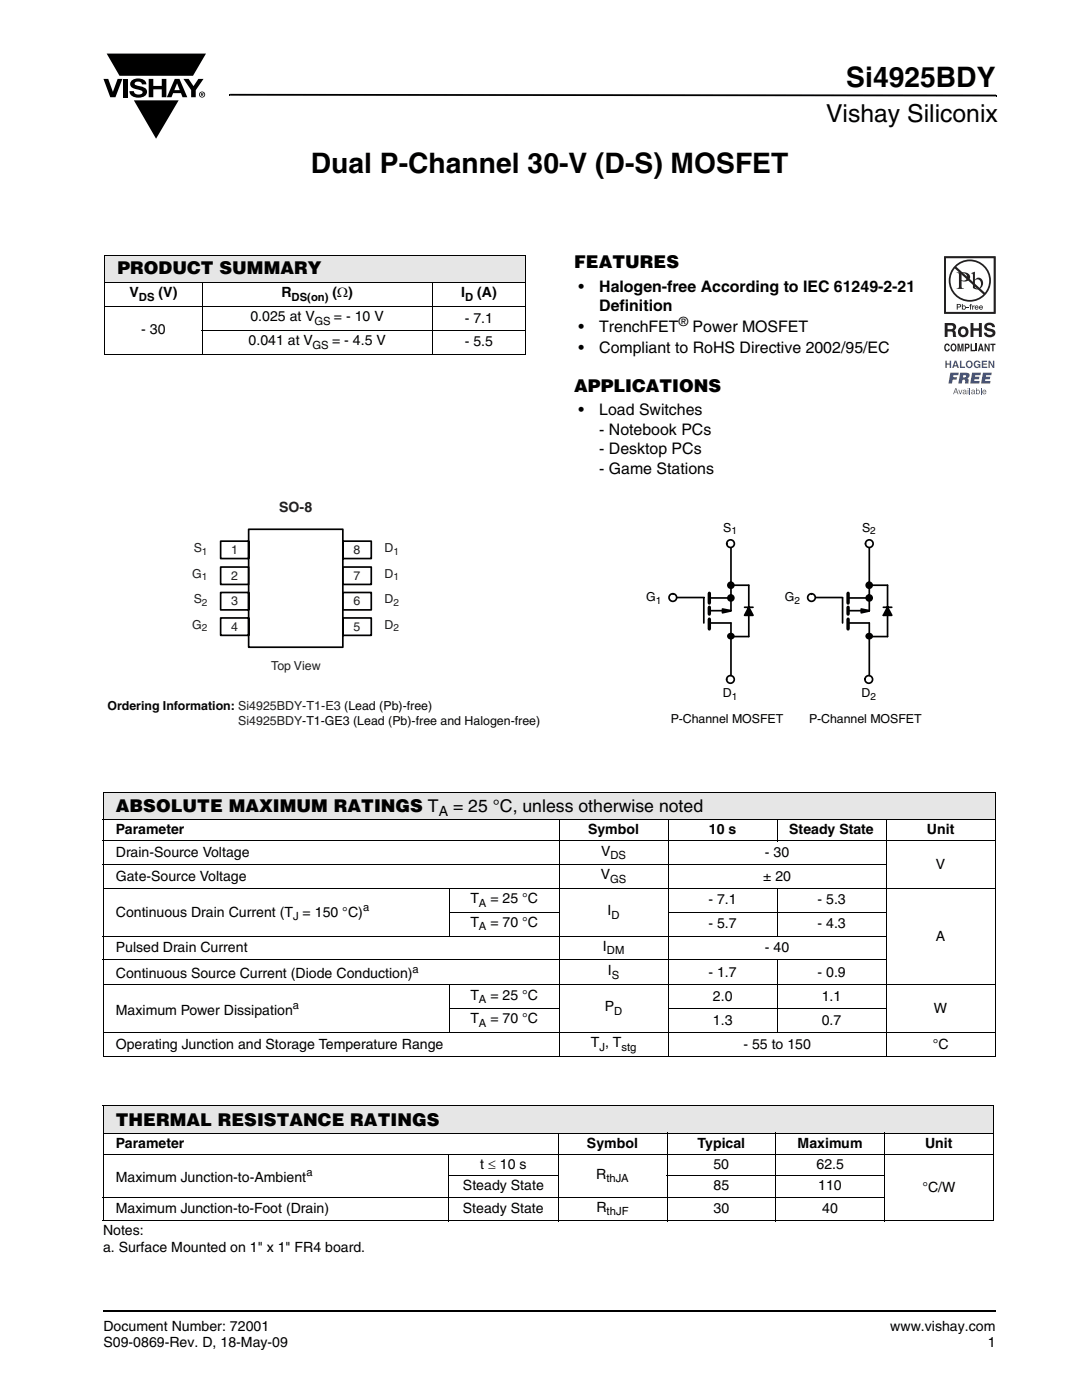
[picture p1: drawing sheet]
<svg xmlns="http://www.w3.org/2000/svg" width="216mm" height="279mm" viewBox="0 0 216 279" stroke-linecap="round" stroke-linejoin="round" font-family="sans-serif">
<g fill="#000">
<path d="M20.6 15.7h1l.9 2.6 1-2.6h.9l-1.4 3.7h-1zM24.6 15.7h.9v3.7h-.9zM26.3 16.1a2.09 2.09 0 0 1 2.8 .3l.1 .4h-.9a.79 .79 0 0 0-.7-.5 .79 .79 0 0 0-.7 .4l.2 .3 1 .3a1.09 1.09 0 0 1 1.2 1 1.09 1.09 0 0 1-1.1 1.1 1.74 1.74 0 0 1-2.4-1.2h.9a.96 .96 0 0 0 .8 .7 .96 .96 0 0 0 1-.5 1.31 1.31 0 0 0-1.3-.6 1.05 1.05 0 0 1-1.1-.5 1.05 1.05 0 0 1 .2-1.2zM29.7 15.7h.9v1.5h1.7v-1.5h.9v3.7h-.9v-1.6h-1.7v1.6h-.9zM36.6 15.7h1l1 1.5 1-1.5h1l-1.5 2.3v1.4h-1v-1.4zM21.3 10.7h19.8l-2.6 4.4h-3.8h-10.9zM45.7 18.7h.2v.4h-.2zM45.9 18.7l152.9 .2v.3l-152.9-.1zM198.8 18.9h.1v.3h-.1zM26.7 20h8.9l-4.5 7.7zM20.5 261.5h.1v.4h-.1z"/>
<path d="M35.3 16.6l.6 1.4h-1.1zM34.9 15.7l-1.6 3.7h.9l.3-.8h1.6l.3 .8h1l-1.6-3.7z"/>
<path d="M40.2 18.6l.2 .1v.1h-.2zM40.1 18.5v.7h.1v-.3l.4 .3-.2-.3 .2-.2-.1-.1z"/>
<path d="M39.9 18.9a.46 .46 0 0 1 .9 0 .46 .46 0 0 1-.9 0zM39.7 18.9a.61 .61 0 0 0 1.2 0 .61 .61 0 0 0-1.2 0z"/>
</g>
<path d="M20.6 261.7h178.2" fill="none" stroke="#000" stroke-width=".36"/>
<path d="M20.9 50.9h84v5.5h-84z" fill="#e6e6e6"/>
<path d="M20.8 50.9h84.1M20.8 56.4h84.1M20.9 51v19.6M40.3 56.3v14.5M86.3 56.3v14.5M104.9 51v19.6M20.8 61.2h84.1M20.8 70.7h84.1M40.2 65.9h64.7" fill="none" stroke="#000" stroke-width=".2"/>
<path d="M21.4 99.7h86.4v45.5h-86.4z" fill="#fff"/>
<path d="M44 113.2h5.6v3.4h-5.6zM44 108h5.6v3.5h-5.6zM44 118.2h5.6v3.5h-5.6zM49.6 105.6h18.8v23.6h-18.8zM68.4 113.2h5.7v3.4h-5.7zM68.4 118.2h5.7v3.5h-5.7zM68.4 108h5.7v3.5h-5.7zM44 123.3h5.6v3.5h-5.6zM68.4 123.3h5.7v3.5h-5.7z" fill="none" stroke="#000" stroke-width=".34"/>
<path d="M128.9 103.8h55v41.1h-55z" fill="#fff"/>
<path d="M141.5 119.3h4.4M145.9 109.3v12.6" fill="none" stroke="#000" stroke-width=".34"/>
<circle cx="145.8" cy="135.6" r=".76" fill="#fff"/>
<g fill="none" stroke="#000" stroke-width=".34">
<path d="M134.9 119.3h5.6M140.4 119.3v5M145.9 116.8h3.5v10.2h-3.5M141.5 121.9h4.4l-1.7-.4v.8l1.5-.3M141.5 124.3h4.4v10.5M148.6 122.8l.8-1.6 .9 1.6h-1.6M148.6 121.2h1.7"/>
<circle cx="145.8" cy="135.6" r=".76"/>
</g>
<path d="M141.5 118.4v2M141.5 121.2v1.4M141.5 123.6v1.9" fill="none" stroke="#000" stroke-width=".68"/>
<path d="M144.2 121.5l1.7 .4-1.7 .4zM149.4 121.2l.9 1.6h-1.6z" fill="#000"/>
<circle cx="134.3" cy="119.3" r=".76" fill="#fff"/>
<circle cx="134.3" cy="119.3" r=".76" fill="none" stroke="#000" stroke-width=".34"/>
<circle cx="145.8" cy="108.5" r=".76" fill="#fff"/>
<g fill="none" stroke="#000" stroke-width=".34">
<path d="M169.2 119.3h4.3M173.5 109.3v12.6"/>
<circle cx="145.8" cy="108.5" r=".76"/>
</g>
<circle cx="173.4" cy="135.6" r=".76" fill="#fff"/>
<g fill="none" stroke="#000" stroke-width=".34">
<path d="M162.5 119.3h5.6M168.1 119.3v5M173.5 116.8h3.6v10.2h-3.6M169.2 121.9h4.3l-1.6-.4v.8l1.5-.3M169.2 124.3h4.3v10.5M176.3 121.2h1.6M177.1 121.2l.8 1.6h-1.6z"/>
<circle cx="173.4" cy="135.6" r=".76"/>
</g>
<path d="M169.2 118.4v2M169.2 121.2v1.4M169.2 123.6v1.9" fill="none" stroke="#000" stroke-width=".68"/>
<path d="M171.9 121.5l1.6 .4-1.6 .4zM177.1 121.2l.8 1.6h-1.6z" fill="#000"/>
<circle cx="161.9" cy="119.3" r=".76" fill="#fff"/>
<circle cx="161.9" cy="119.3" r=".76" fill="none" stroke="#000" stroke-width=".34"/>
<circle cx="173.5" cy="108.5" r=".76" fill="#fff"/>
<g fill="none" stroke="#000" stroke-width=".34">
<circle cx="145.8" cy="116.8" r=".59"/>
<circle cx="145.8" cy="119.3" r=".59"/>
<circle cx="173.4" cy="116.8" r=".59"/>
<circle cx="173.4" cy="119.3" r=".59"/>
<circle cx="173.5" cy="108.5" r=".76"/>
<circle cx="145.8" cy="127" r=".55"/>
<circle cx="173.4" cy="127" r=".55"/>
</g>
<g fill="#000">
<circle cx="145.8" cy="116.8" r=".59"/>
<circle cx="145.8" cy="119.3" r=".59"/>
<circle cx="173.4" cy="116.8" r=".59"/>
<circle cx="173.4" cy="119.3" r=".59"/>
<circle cx="145.8" cy="127" r=".55"/>
<circle cx="173.4" cy="127" r=".55"/>
</g>
<path d="M20.6 158.1h178v5.5h-178z" fill="#e6e6e6"/>
<g fill="none" stroke="#000" stroke-width=".2">
<path d="M20.5 158.1h178.1M20.6 158.2v52.5M198.6 158.2v52.5M20.5 163.6h112.7M20.5 167.8h178.1M20.5 172.6h156.4M20.5 177.3h178.1M89.6 177.2v9.7M111.6 163.5v47.4M133.3 163.5v47.4M133.4 163.6h43.3M155.1 163.5v4.4"/>
<path d="M155.1 177.2v9.7M176.8 163.5v47.4M176.9 163.6h21.7M20.5 186.8h156.4M20.5 191.6h156.4M20.5 196.6h178.1M89.6 182.1h22.1M89.6 196.4v9.7M133.2 182.1h43.7M155.1 191.5v14.6M20.5 206.1h178.1M20.5 210.8h178.1"/>
<path d="M89.6 201.3h22.1M133.2 201.3h43.7"/>
</g>
<path d="M20.6 220.7h177.6v5.5h-177.6z" fill="#e6e6e6"/>
<g fill="none" stroke="#000" stroke-width=".2">
<path d="M20.5 220.7h177.8M20.5 226.2h112.5M20.5 230.4h177.8M20.5 238.9h156.1M20.6 220.8v22.7M89.4 234.7h22.1M89.5 230.3v13.4M111.4 226.1v17.6M133 234.7h43.6M133.1 226.1v17.6M133.2 226.2h43.2M154.8 226.1v17.6"/>
<path d="M176.5 226.1v17.6M176.6 226.2h21.7M198.2 220.8v22.7M20.5 243.6h177.8"/>
</g>
<g fill="#fff">
<path d="M184.8 51.2h13.8v30.4h-13.8z"/>
<path d="M188.4 51.2h10.2v27.5h-10.2z"/>
</g>
<path d="M188.7 51.5h9.6v10.8h-9.6zM188.4 51.2v11.4h10.3v-11.4z" fill="#201d1e"/>
<g fill="#3853a3">
<path d="M188.6 72h.3v.5h.6v-.5h.3v1.4h-.3v-.6h-.6v.6h-.3z"/>
<path d="M191.5 72h.3v1.2h.8v.2h-1.1z"/>
<path d="M194.4 72.2a.68 .68 0 0 1 1.2 .2l-.8-.1a.55 .55 0 0 0-.2 .5 .55 .55 0 0 0 .4 .4l.4-.3h-.4v-.2h.6v.7h-.2v-.2a.71 .71 0 0 1-1 0 .71 .71 0 0 1 0-1z"/>
<path d="M195.9 72h1.1v.2h-.8v.3h.7v.3h-.7v.4h.8v.2h-1.1z"/>
<path d="M197.2 72h.3l.6 1v-1h.3v1.4h-.3l-.6-1v1h-.3z"/>
<path d="M189.6 74.4h1.7l-.1 .5h-.9l-.1 .4h.8l-.1 .5h-.8l-.1 .7h-.7z"/>
<path d="M194 74.4h1.7l-.1 .5h-1l-.1 .3h.9l-.1 .5h-.9v.3h1.1l-.1 .5h-1.8z"/>
<path d="M196.1 74.4h1.8l-.1 .5h-1l-.1 .3h.9l-.1 .5h-.9v.3h1v.5h-1.8z"/>
<path d="M191.2 77.8h.2l.2 .7 .3-.7h.1l-.3 .9h-.1z"/>
<path d="M193.5 77.5h.1v1.2h-.1z"/>
<path d="M195.7 77.5h.1v1.2h-.1z"/>
<path d="M190.7 72.3l-.2 .6h.3zM190.5 72h.3l.6 1.4h-.4l-.1-.3h-.5l-.1 .3h-.3z"/>
<path d="M192.9 72.7a.5 .5 0 0 0 1 0 .5 .5 0 0 0-1 0zM192.6 72.7a.75 .75 0 0 1 1.5 0 .75 .75 0 0 1-1.5 0z"/>
<path d="M192.2 74.9l-.1 .4 .6-.1v-.3zM191.6 74.4l1.7 .1a.63 .63 0 0 1-.3 1l.3 .3v.7h-.7v-.6l-.3-.1h-.2l-.2 .7h-.7z"/>
<path d="M190.7 77.6l-.2 .6h.4zM190.6 77.5h.2l.5 1.2h-.2l-.1-.4h-.5l-.2 .4h-.1z"/>
<path d="M192.3 78.3v.2l.1 .1 .2-.1 .1-.3zM192.2 77.9l.3-.1h.3l.1 .9-.8-.1 .1-.4 .5-.2-.2-.1-.4 .2z"/>
<path d="M193.1 77.8h.1v.9h-.1zM193.1 77.5h.1v.1h-.1z"/>
<path d="M194 78.3v.2l.1 .1 .2-.1 .1-.3zM193.9 77.9l.3-.1h.2l.2 .9-.8-.1 .1-.4 .5-.2-.2-.1-.4 .2z"/>
<path d="M194.8 78.2a.31 .31 0 0 0 .6 0 .31 .31 0 0 0-.6 0zM194.8 77.5h.1v.4a.4 .4 0 0 1 .6 .3 .4 .4 0 0 1-.6 .4l-.1 .1z"/>
<path d="M196.2 78v.2h.5l-.1-.3zM196.2 77.8h.4l.2 .2v.3h-.6l.2 .3 .4-.2-.2 .3a.47 .47 0 0 1-.6-.3 .47 .47 0 0 1 .2-.6z"/>
</g>
<g fill="#231f20">
<path d="M193.7 64.5h.5v1h1.1v-1h.6v2.7h-.6v-1.2h-1.1v1.2h-.5z"/>
<path d="M196.7 64.6a1.15 1.15 0 0 1 1.8 .7h-.5l-.1-.2a.68 .68 0 0 0-.9-.1v.4l.2 .1a1.29 1.29 0 0 1 1.4 .9 1.17 1.17 0 0 1-1.1 .9 1.17 1.17 0 0 1-1.2-.9h.6v.2a.67 .67 0 0 0 1.2-.1l-.3-.3-.5-.1a.82 .82 0 0 1-.9-.5 .82 .82 0 0 1 .3-1z"/>
<path d="M188.6 68.8l.4-.3 .3 .1 .2 .5-.7-.2a.66 .66 0 0 0 .2 1l.3-.3h.2a.54 .54 0 0 1-.5 .5 .54 .54 0 0 1-.5-.4z"/>
<path d="M191.1 68.6h.3l.3 1.2 .2-1.2h.4v1.5h-.3v-1.3l-.2 1.3h-.3l-.2-1.3v1.3h-.2z"/>
<path d="M193.7 68.6h.2v1.2h.7v.3h-.9z"/>
<path d="M194.7 68.6h.3v1.5h-.3z"/>
<path d="M196.5 68.6h.2l.5 1v-1h.3v1.5h-.3l-.5-1.1v1.1h-.2z"/>
<path d="M197.6 68.6h1v.3h-.3v1.2h-.3v-1.2h-.4z"/>
<path d="M192.9 61.3h.4v.1h-.4z"/>
<path d="M193.6 60.7h.3l-.2 .2 .2 .1v.1h-.2v.7h-.1v-.7h-.2z"/>
<path d="M194 61h.2v.1l.3-.1v.1l-.3 .1v.6h-.2z"/>
<path d="M189.1 64.9v.8h.9a.39 .39 0 0 0 .1-.7zM188.5 64.5h1.4a.79 .79 0 0 1 .8 .4 .79 .79 0 0 1-.1 .9l-.2 .1a.98 .98 0 0 1 .3 1.2l.1 .1h-.6l-.2-1h-.9v1h-.6z"/>
<path d="M191.9 65.6a.63 .63 0 0 0-.2 .8 .63 .63 0 0 0 .8 .4 .63 .63 0 0 0 .2-.8 .63 .63 0 0 0-.8-.4zM191.1 66.2a1.1 1.1 0 0 1 2.2 0 1.1 1.1 0 0 1-2.2 0z"/>
<path d="M190.1 68.9a.64 .64 0 0 0 .2 1l.1-.1a.64 .64 0 0 0-.1-1zM189.9 68.7l.2-.1a.56 .56 0 0 1 .7 .3 .82 .82 0 0 1-.5 1.2h-.2a.89 .89 0 0 1-.2-1.4z"/>
<path d="M192.8 68.9v.4l.4-.1v-.3zM192.5 68.6h.6a.5 .5 0 0 1 .4 .5 .5 .5 0 0 1-.4 .5h-.3v.5h-.3z"/>
<path d="M195.7 68.9l-.2 .6h.4zM195.6 68.6h.3l.4 1.5h-.3l-.1-.3h-.4l-.1 .3h-.3z"/>
<path d="M188.7 51.5h9.6v10.8h-9.6zM188.4 51.2v11.4h10.3v-11.4z"/>
<path d="M191.1 60.8v.4h.4v-.3zM190.9 60.7h.7l.2 .3-.2 .3-.5 .1v.4h-.2z"/>
<path d="M192.1 61.4a.26 .26 0 0 0 .5 0 .26 .26 0 0 0-.5 0zM191.9 60.7h.2v.4a.38 .38 0 0 1 .5 0 .38 .38 0 0 1 0 .5 .38 .38 0 0 1-.5 .1l-.2 .1z"/>
<path d="M194.7 61.2v.1h.4l-.2-.2zM194.7 61h.4l.2 .4h-.6v.2l.5-.1a.42 .42 0 0 1-.6 .2 .42 .42 0 0 1 .1-.7z"/>
<path d="M195.6 61.2l-.1 .1h.4l-.2-.2zM195.5 61h.5l.1 .4h-.6l.1 .2 .5-.1a.42 .42 0 0 1-.7 .2 .42 .42 0 0 1 .1-.7z"/>
<path d="M191.9 54.6v1.3a.75 .75 0 0 0 1.1-.7 .75 .75 0 0 0-1.1-.6zM190.9 54.3a2.81 2.81 0 0 1 2.4 .4 .97 .97 0 0 1 0 1.2 .97 .97 0 0 1-1.2 .2h-.2v1.1v.2l.5 .3h-1.5l.3-.2 .1-.3v-2.4v-.2z"/>
<path d="M194.5 56v1.3l.2 .2a.72 .72 0 0 0 .8-.1 .72 .72 0 0 0 .3-.7 .72 .72 0 0 0-.4-.8 .72 .72 0 0 0-.9 .1zM193.8 54.5l.7-.3v1.6a.89 .89 0 0 1 1.1-.3 .89 .89 0 0 1 .6 1 1.23 1.23 0 0 1-.7 1.1 1.23 1.23 0 0 1-1.4-.1v-2.7z"/>
<path d="M190.8 53.2a3.9 3.9 0 0 1 5.3-.1 3.9 3.9 0 0 1 .4 5.3zM190.5 53.6l5.7 5.1a3.9 3.9 0 0 1-5.3 .2 3.9 3.9 0 0 1-.4-5.3zM189.3 56a4.2 4.2 0 0 0 8.4 0 4.2 4.2 0 0 0-8.4 0z"/>
</g>
<g font-size="5.6">
<text x="168.9" y="17.4">Si4925BDY</text>
<text x="62" y="34.5">Dual P-Channel 30-V (D-S) MOSFET</text>
</g>
<text font-size="4.9" x="164.8" y="24.4">Vishay Siliconix</text>
<g font-size="3.5">
<text x="114.6" y="53.5">FEATURES</text>
<text x="23.4" y="54.8">PRODUCT SUMMARY</text>
<text x="114.6" y="78.2">APPLICATIONS</text>
<text x="23.1" y="162">ABSOLUTE MAXIMUM RATINGS T</text>
<text x="90.4" y="162">= 25 °C, unless otherwise noted</text>
<text x="23.1" y="224.6">THERMAL RESISTANCE RATINGS</text>
</g>
<g font-size="3.2">
<text x="115.4" y="58.2">•</text>
<text x="119.6" y="58.2">Halogen-free According to IEC 61249-2-21</text>
<text x="119.6" y="62.1">Definition</text>
<text x="115.4" y="66.3">•</text>
<text x="115.4" y="70.5">•</text>
<text x="119.6" y="66.3">TrenchFET</text>
<text x="119.6" y="70.5">Compliant to RoHS Directive 2002/95/EC</text>
<text x="138.2" y="66.3">Power MOSFET</text>
<text x="115.4" y="82.9">•</text>
<text x="119.6" y="82.9">Load Switches</text>
<text x="119.6" y="86.8">- Notebook PCs</text>
<text x="119.6" y="90.7">- Desktop PCs</text>
<text x="119.6" y="94.5">- Game Stations</text>
</g>
<g font-size="2.8">
<text x="25.8" y="59.4">V</text>
<text x="31.6" y="59.4">(V)</text>
<text x="56.2" y="59.4">R</text>
<text x="66.4" y="59.4">(Ω)</text>
<text x="92" y="59.4">I</text>
<text x="95.2" y="59.4">(A)</text>
<text x="50" y="64.1">0.025 at V</text>
<text x="66.6" y="64.1">= - 10 V</text>
<text x="92.7" y="64.4">- 7.1</text>
<text x="28.2" y="66.7">- 30</text>
<text x="49.6" y="68.9">0.041 at V</text>
<text x="66.3" y="68.9">= - 4.5 V</text>
<text x="92.7" y="69.1">- 5.5</text>
<text x="23.1" y="166.5">Parameter</text>
<text x="87.5" y="162.9">A</text>
<text x="117.3" y="166.5">Symbol</text>
<text x="141.4" y="166.5">10 s</text>
<text x="157.5" y="166.5">Steady State</text>
<text x="184.9" y="166.5">Unit</text>
<text x="23.1" y="171">Drain-Source Voltage</text>
<text x="120" y="170.8">V</text>
<text x="152.6" y="171">- 30</text>
<text x="186.8" y="173.4">V</text>
<text x="23.1" y="175.7">Gate-Source Voltage</text>
<text x="119.9" y="175.5">V</text>
<text x="152.3" y="175.7">± 20</text>
<text x="23.1" y="183">Continuous Drain Current (T = 150 °C)</text>
<text x="93.9" y="185">T</text>
<text x="93.9" y="180.3">T</text>
<text x="97.9" y="180.3">= 25 °C</text>
<text x="97.9" y="185">= 70 °C</text>
<text x="121.2" y="182.6">I</text>
<text x="141.4" y="185.3">- 5.7</text>
<text x="141.4" y="180.5">- 7.1</text>
<text x="163.1" y="185.3">- 4.3</text>
<text x="163.1" y="180.5">- 5.3</text>
<text x="23.1" y="190">Pulsed Drain Current</text>
<text x="120.3" y="189.8">I</text>
<text x="152.6" y="190">- 40</text>
<text x="186.8" y="187.7">A</text>
<text x="23.1" y="195.3">Continuous Source Current (Diode Conduction)</text>
<text x="121.3" y="194.6">I</text>
<text x="141.4" y="194.9">- 1.7</text>
<text x="163.1" y="194.9">- 0.9</text>
<text x="23.1" y="202.5">Maximum Power Dissipation</text>
<text x="93.9" y="199.5">T</text>
<text x="97.9" y="199.5">= 25 °C</text>
<text x="120.7" y="201.9">P</text>
<text x="142.2" y="199.7">2.0</text>
<text x="164" y="199.7">1.1</text>
<text x="186.4" y="202.1">W</text>
<text x="23.1" y="209.3">Operating Junction and Storage Temperature Range</text>
<text x="93.9" y="204.2">T</text>
<text x="97.9" y="204.2">= 70 °C</text>
<text x="117.9" y="209">T , T</text>
<text x="142.2" y="204.5">1.3</text>
<text x="148.3" y="209.3">- 55 to 150</text>
<text x="164" y="204.5">0.7</text>
<text x="186.1" y="209.3">°C</text>
<text x="23.1" y="229.1">Parameter</text>
<text x="95.8" y="233.3">t ≤ 10 s</text>
<text x="117.1" y="229.1">Symbol</text>
<text x="139.2" y="229.1">Typical</text>
<text x="142.4" y="233.3">50</text>
<text x="159.2" y="229.1">Maximum</text>
<text x="162.9" y="233.3">62.5</text>
<text x="184.6" y="229.1">Unit</text>
<text x="23.1" y="235.8">Maximum Junction-to-Ambient</text>
<text x="92.4" y="237.6">Steady State</text>
<text x="119" y="235.2">R</text>
<text x="142.4" y="237.6">85</text>
<text x="163.3" y="237.6">110</text>
<text x="184" y="237.8">°C/W</text>
<text x="23.1" y="242.1">Maximum Junction-to-Foot (Drain)</text>
<text x="92.3" y="242.1">Steady State</text>
<text x="119" y="241.8">R</text>
<text x="142.4" y="242.1">30</text>
<text x="164.1" y="242.1">40</text>
<text x="20.6" y="246.6">Notes:</text>
<text x="20.6" y="249.9">a. Surface Mounted on 1&quot; x 1&quot; FR4 board.</text>
<text x="20.6" y="265.6">Document Number: 72001</text>
<text x="20.6" y="268.8">S09-0869-Rev. D, 18-May-09</text>
<text x="177.7" y="265.6">www.vishay.com</text>
<text x="197.1" y="268.8">1</text>
</g>
<text font-size="2.8" fill="#231f20" x="55.7" y="102.2">SO-8</text>
<g font-size="2.5">
<text x="135.4" y="65">®</text>
<text x="144.3" y="106.1">S</text>
<text x="172" y="106.1">S</text>
<text x="128.9" y="120">G</text>
<text x="156.6" y="120">G</text>
<text x="144.2" y="139.1">D</text>
<text x="171.9" y="139.1">D</text>
<text x="133.8" y="144.3">P-Channel MOSFET</text>
<text x="161.4" y="144.3">P-Channel MOSFET</text>
</g>
<g font-size="2.5" fill="#231f20">
<text x="38.7" y="110.2">S</text>
<text x="46.1" y="110.6">1</text>
<text x="70.5" y="110.6">8</text>
<text x="76.7" y="110.2">D</text>
<text x="38.4" y="115.3">G</text>
<text x="46.1" y="115.7">2</text>
<text x="70.5" y="115.7">7</text>
<text x="76.7" y="115.3">D</text>
<text x="38.4" y="125.4">G</text>
<text x="38.7" y="120.4">S</text>
<text x="46.1" y="120.8">3</text>
<text x="46.1" y="125.9">4</text>
<text x="70.5" y="125.9">5</text>
<text x="70.5" y="120.8">6</text>
<text x="76.7" y="120.4">D</text>
<text x="76.7" y="125.4">D</text>
<text x="54.1" y="133.7">Top View</text>
<text x="47.6" y="144.6">Si4925BDY-T1-GE3 (Lead (Pb)-free and Halogen-free)</text>
</g>
<text font-size="2.5" fill="#050504" x="21.4" y="141.6">Ordering Information: Si4925BDY-T1-E3 (Lead (Pb)-free)</text>
<g font-size="2.2">
<text x="27.7" y="60">DS</text>
<text x="58.2" y="60">DS(on)</text>
<text x="62.8" y="64.8">GS</text>
<text x="92.8" y="60">D</text>
<text x="62.4" y="69.6">GS</text>
<text x="121.8" y="171.4">DS</text>
<text x="121.8" y="176.2">GS</text>
<text x="58.5" y="183.7">J</text>
<text x="72.4" y="181.9">a</text>
<text x="95.6" y="181">A</text>
<text x="95.6" y="185.7">A</text>
<text x="122" y="183.3">D</text>
<text x="121.1" y="190.5">DM</text>
<text x="82.3" y="194.1">a</text>
<text x="122.1" y="195.3">S</text>
<text x="58.5" y="201.4">a</text>
<text x="95.6" y="200.2">A</text>
<text x="122.6" y="202.6">D</text>
<text x="95.6" y="204.9">A</text>
<text x="119.6" y="209.7">J</text>
<text x="124" y="209.7">stg</text>
<text x="61.1" y="234.7">a</text>
<text x="121" y="235.9">thJA</text>
<text x="121.1" y="242.5">thJF</text>
</g>
<g font-size="2">
<text x="145.9" y="106.6">1</text>
<text x="173.6" y="106.6">2</text>
<text x="130.9" y="120.5">1</text>
<text x="158.6" y="120.5">2</text>
<text x="146" y="139.7">1</text>
<text x="173.7" y="139.7">2</text>
</g>
<g font-size="2" fill="#231f20">
<text x="40.3" y="110.7">1</text>
<text x="78.5" y="110.7">1</text>
<text x="40.3" y="115.8">1</text>
<text x="78.5" y="115.8">1</text>
<text x="40.3" y="120.9">2</text>
<text x="40.3" y="126">2</text>
<text x="78.5" y="120.9">2</text>
<text x="78.5" y="126">2</text>
</g>
</svg>
